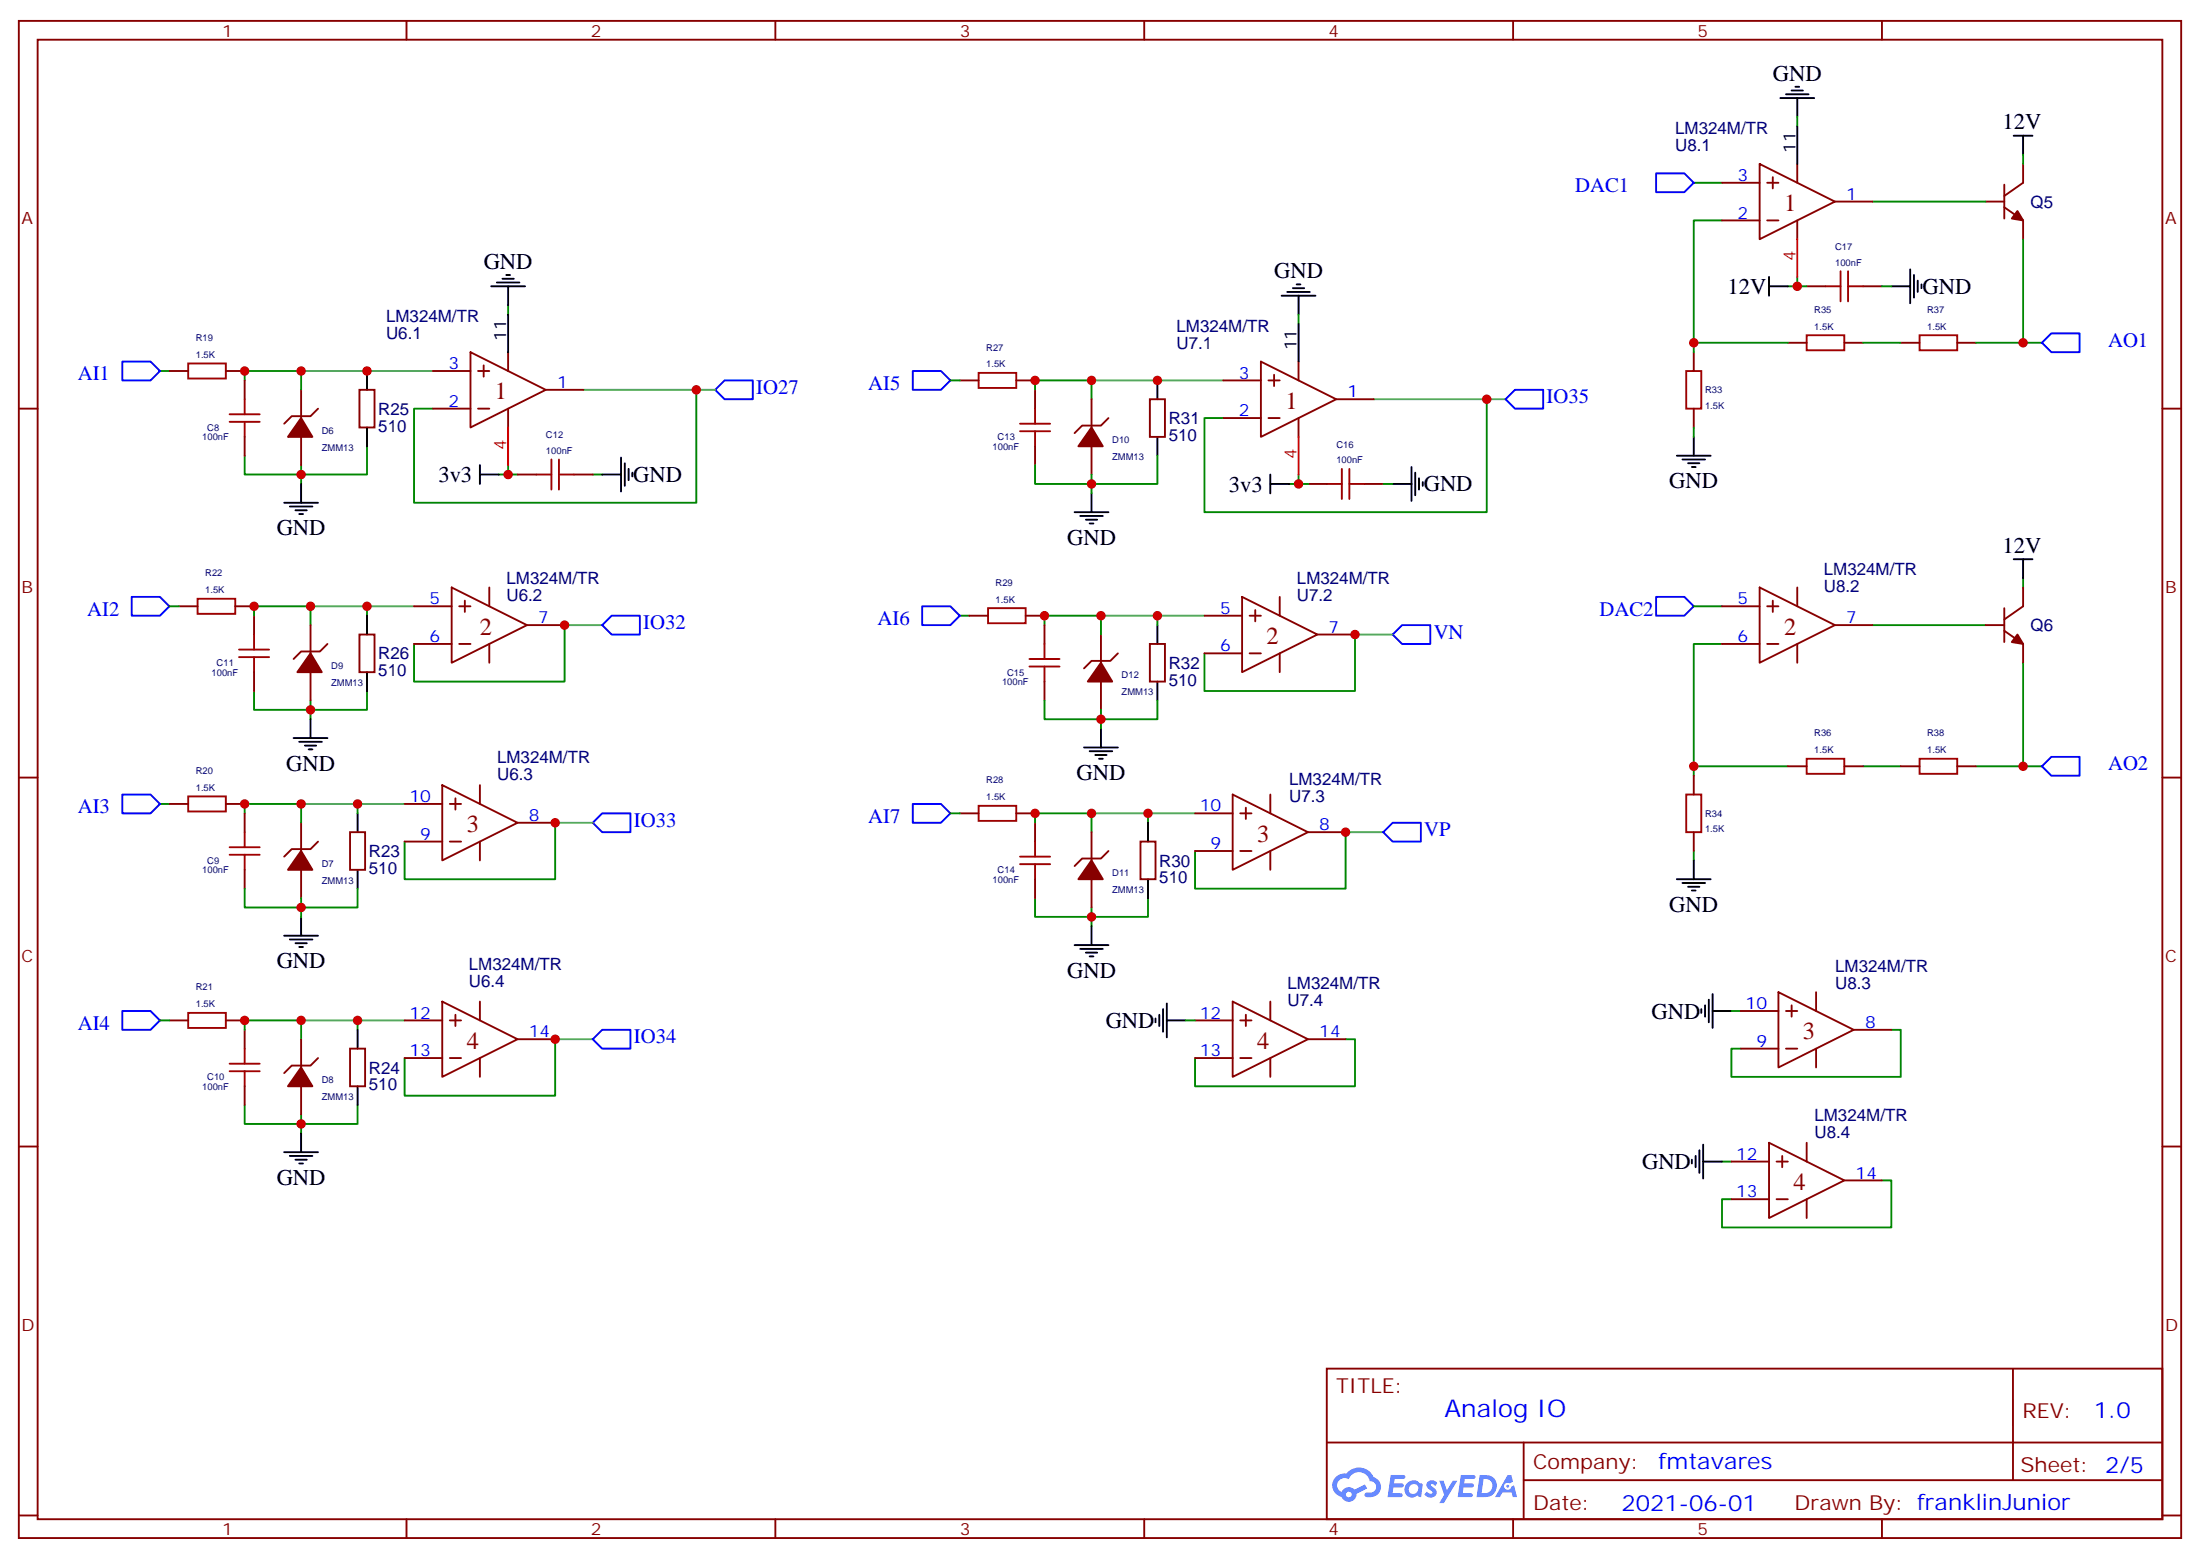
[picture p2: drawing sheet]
<svg xmlns="http://www.w3.org/2000/svg" width="412mm" height="292mm" viewBox="0 0 412 292" stroke-linecap="round" stroke-linejoin="round" font-family="sans-serif">
<g fill="none" stroke="#870000" stroke-width=".35">
<path d="M3.5 3.9h405.4v284.4h-405.4zM7.1 7.4h398.2v277.3h-398.2zM76.2 3.9v3.5M145.3 3.9v3.5M214.5 3.9v3.5M283.6 3.9v3.5M352.8 3.9v3.5M3.5 76.6h3.6M405.3 76.6h3.6M3.5 145.7h3.6M405.3 145.7h3.6M3.5 214.9h3.6"/>
<path d="M405.3 214.9h3.6M248.7 256.5h156.6v28.2h-156.6zM377.3 256.5v20.9M248.7 270.4h156.5M285.6 277.4h119.6M285.6 270.4v14.1M3.5 284h3.6M76.2 284.7v3.6M145.3 284.7v3.6M214.5 284.7v3.6M283.6 284.7v3.6M352.8 284.7v3.6"/>
<path d="M405.3 284h3.6"/>
</g>
<g fill="#5487ff">
<path d="M267.7 277.7a1.22 1.22 0 0 1 1.7 .2l-.4 .6a.47 .47 0 0 0-.3-.4 .47 .47 0 0 0-.5 .2v.1a1.55 1.55 0 0 1 1.1 1.5 1.34 1.34 0 0 1-2.3 .2l.5-.6a.6 .6 0 0 0 .5 .5 .6 .6 0 0 0 .5-.3l-.1-.2a1.25 1.25 0 0 1-.9-1.6z"/>
<path d="M260.7 276.4h1.5a1.22 1.22 0 0 1 1.2 .2 .37 .37 0 0 1-.3 .6h-1.7l-.1 .8h1.5a.37 .37 0 0 1 .3 .4 .37 .37 0 0 1-.3 .4h-1.6l-.2 1.1h.8a1.15 1.15 0 0 1 1.1 .1 .36 .36 0 0 1-.3 .6h-2.5z"/>
<path d="M273.8 276.4h1.6a1.23 1.23 0 0 1 1.1 .2 .37 .37 0 0 1-.3 .6h-1.6l-.2 .8h1.6a.37 .37 0 0 1 .3 .4 .37 .37 0 0 1-.4 .4h-1.6l-.1 1.1h.7a1.15 1.15 0 0 1 1.1 .1 .36 .36 0 0 1-.3 .6h-2.4z"/>
<path d="M282.6 276.4h.7l.3 1.3-.6 .3a.69 .69 0 0 0-1 .3 .69 .69 0 0 0 .4 .9 .69 .69 0 0 0 .9-.6l.5-.2 .6 2.2h-.8l-.2-.9h-1.8l-.5 .9h-.8z"/>
<path d="M269.8 277.5h.8l.6 1.8 1.1-1.8h.9l-2.6 4.2h-.8l.9-1.5z"/>
<path d="M277.4 276.4l-.6 4.2h1.3a2.11 2.11 0 0 0 2.5-2.1 2.11 2.11 0 0 0-2.5-2.1zM278.1 277.2a1.39 1.39 0 0 1 1.7 1.4 1.39 1.39 0 0 1-1.8 1.3h-.3z"/>
<path d="M263.7 278.1a1.47 1.47 0 0 0-.1 2.1 1.47 1.47 0 0 0 2.1 .1l.7 .3 .3-2.3-.2-.3h-.4a1.49 1.49 0 0 0-2.4 .1zM264.4 278.4a.91 .91 0 0 1 1.5 .4 .91 .91 0 0 1-1 1.2 .87 .87 0 0 1-.8-.6 .87 .87 0 0 1 .3-1z"/>
<path d="M250.4 276.8a2.18 2.18 0 0 0 1.1 3.7 1.44 1.44 0 0 0 1.6 .9 1.44 1.44 0 0 0 1.2-1.4l2-1-.5-.8-1.9 1a1.47 1.47 0 0 0-2.4 .4 1.39 1.39 0 0 1-.7-1.9 1.39 1.39 0 0 1 2-.5 2.08 2.08 0 0 1 2.2-1.3 2.08 2.08 0 0 1 1.8 1.7 1.07 1.07 0 0 1 1.2 1 1.07 1.07 0 0 1-1 1.1h-.7a.43 .43 0 0 0-.5 .4 .43 .43 0 0 0 .4 .5 2.02 2.02 0 0 0 2.3-.8 2.02 2.02 0 0 0-.2-2.5l-.8-.5a2.98 2.98 0 0 0-5.1-.6l-1.1 .1zM252.3 280.1a.55 .55 0 0 1 1.1 0 .55 .55 0 0 1-1.1 0z"/>
<circle cx="282.6" cy="278.5" r=".26"/>
</g>
<g fill="none" stroke="#008700" stroke-width=".35">
<path d="M317.5 34.3h5.3M336.9 21.9v1.8M351 37.8h21.2M379.2 29v1.7M95.2 57.2v1.7M243.4 58.9v1.8M322.8 41.3h-5.3v22.9M335.1 53.7h3.6M336.9 51.9v1.8M352.8 53.7h1.7M379.2 44.8v19.4h-8.8M30 69.5h1.7"/>
<path d="M45.9 71.3v-1.8h10.5v3.6M130.5 73.1v21.1h-52.9v-17.6h3.5M178.2 71.3h1.7M194 73.1v-1.8h10.6v3.5M278.7 74.8v21.2h-52.9v-17.6h3.5M335.1 64.2h-17.6v1.8M349.2 64.2h7.1M379.2 64.2h3.6M45.9 85.4v3.5h10.5v-1.7M68.8 83.6v5.3h-12.4v1.8M93.5 88.9h3.5M95.2 87.2v1.7"/>
<path d="M111.1 88.9h1.8M194 87.2v3.5h10.6v-1.8M217 85.4v5.3h-12.4v1.8M241.7 90.7h3.5M243.4 88.9v1.8M259.3 90.7h1.8M317.5 80.1v1.8M31.7 113.6h1.8M47.6 115.4v-1.8h10.6v3.6M68.8 113.6v1.8M105.8 117.2v10.5h-28.2v-7M179.9 115.4h1.8"/>
<path d="M195.8 117.2v-1.8h10.6v3.5M217 115.4v1.8M254 118.9v10.6h-28.2v-7.1M317.5 113.6h5.3M351 117.2h21.2M379.2 108.3v1.8M47.6 129.5v3.5h21.2v-3.5M58.2 131.3v3.5M195.8 131.3v3.5h21.2v-3.5M206.4 133v3.6M322.8 120.7h-5.3v22.9M379.2 124.2v19.4h-8.8"/>
<path d="M30 150.7h1.7M45.9 152.4v-1.7h10.5v3.5M67 150.7v1.7M104.1 154.2v10.6h-28.3v-7.1M178.2 152.4h1.7M194 154.2v-1.8h10.6v3.6M215.2 152.4v1.8M252.2 156v10.5h-28.2v-7M317.5 159.5v1.8M335.1 143.6h-17.6v1.8M349.2 143.6h7.1M379.2 143.6h3.6"/>
<path d="M45.9 166.5v3.6h21.1v-3.6M56.4 168.3v3.5M194 168.3v3.5h21.2v-3.5M204.6 170.1v3.5M30 191.2h1.7M45.9 193v-1.8h10.5v3.6M67 191.2v1.8M104.1 194.8v10.6h-28.3v-7.1M222.2 191.2h1.8M252.2 194.8h1.8v8.8h-30v-5.3M324.6 189.5h1.7M354.5 193h1.8v8.8h-31.7v-5.3h1.7"/>
<path d="M45.9 207.1v3.5h21.1v-3.5M56.4 208.9v3.5M322.8 217.7h1.8M352.8 221.2h1.7v8.8h-31.7v-5.2h1.8"/>
</g>
<g fill="none" stroke="#000" stroke-width=".35">
<path d="M333.7 18.4h6.4M334.8 17.7h4.2M335.8 17h2.2M336.5 16.3h.8M336.9 18.4v3.5M336.9 23.7v7M377.5 25.4h3.5M379.2 25.4v3.6M92.1 53.7h6.3M93.1 53h4.3M94.2 52.2h2.1M94.9 51.5h.7"/>
<path d="M95.2 53.7v3.5M95.2 58.9v7.1M240.2 55.4h6.4M241.3 54.7h4.2M242.4 54h2.1M243.1 53.3h.7M243.4 55.4v3.5M331.6 53.7h3.5M331.6 51.9v3.5M354.5 53.7h3.6M358.1 50.5v6.3M358.8 51.5v4.3"/>
<path d="M359.5 52.6v2.1M360.2 53.3v.7M68.8 69.5v3.6M217 71.3v3.5M243.4 60.7v7.1M53.3 94.2h6.3M54.3 94.9h4.3M55.4 95.6h2.1M56.1 96.3h.7M56.4 90.7v3.5M68.8 80.1v3.5M90 88.9h3.5"/>
<path d="M90 87.2v3.5M112.9 88.9h3.5M116.4 85.8v6.3M117.1 86.8v4.3M117.8 87.9v2.1M118.5 88.6v.7M201.4 96h6.4M202.5 96.7h4.2M203.6 97.4h2.1M204.3 98.1h.7M204.6 92.5v3.5M217 81.9v3.5"/>
<path d="M238.1 90.7h3.6M238.1 88.9v3.6M261.1 90.7h3.5M264.6 87.5v6.4M265.3 88.6v4.2M266 89.6v2.2M266.7 90.3v.8M314.3 85.4h6.4M315.4 86.1h4.2M316.4 86.8h2.2M317.1 87.5h.8M317.5 81.9v3.5"/>
<path d="M68.8 115.4v3.5M217 117.2v3.5M377.5 104.8h3.5M379.2 104.8v3.5M55 138.3h6.4M56.1 139h4.2M57.1 139.7h2.2M58.2 134.8v3.5M68.8 126v3.5M206.4 136.6v3.5M217 127.7v3.6M57.9 140.4h.7"/>
<path d="M67 152.4v3.6M203.2 140.1h6.3M204.3 140.8h4.2M205.3 141.5h2.1M206 142.2h.7M215.2 154.2v3.5M53.3 175.4h6.3M54.3 176.1h4.3M55.4 176.8h2.1M56.1 177.5h.7M56.4 171.8v3.6M67 163v3.5"/>
<path d="M201.4 177.1h6.4M202.5 177.8h4.2M203.6 178.5h2.1M204.3 179.2h.7M204.6 173.6v3.5M215.2 164.8v3.5M314.3 164.8h6.4M315.4 165.5h4.2M316.4 166.2h2.2M317.1 166.9h.8M317.5 161.3v3.5M67 193v3.5"/>
<path d="M216.6 190.9v.7M217.3 190.2v2.1M218 189.1v4.3M218.7 191.2h3.5M218.7 188.1v6.3M318.9 189.1v.7M319.6 188.4v2.1M320.3 187.4v4.2M321 189.5h3.6M321 186.3v6.4M53.3 215.9h6.3M54.3 216.6h4.3"/>
<path d="M55.4 217.3h2.1M56.1 218.1h.7M56.4 212.4v3.5M67 203.6v3.5M317.1 217.3v.8M317.9 216.6v2.2M318.6 215.6v4.2M319.3 217.7h3.5M319.3 214.5v6.4"/>
</g>
<g fill="none" stroke="#870000" stroke-width=".35">
<path d="M322.8 34.3h7M329.8 30.7l14.2 7.1-14.2 7zM331.3 34.3h2.1M332.3 33.2v2.1M336.9 30.7v3.6M344 37.8h7M372.2 37.8h3.5M375.7 38.8l3.5 2.5v3.5M375.7 34.6v6.4M379.2 30.7v3.6l-3.5 2.4M322.8 41.3h7M331.3 41.3h2.1"/>
<path d="M336.9 41.3v3.5M338.7 53.7h3.5M349.2 53.7h3.6M31.7 69.5h3.6M42.3 69.5h3.6M45.9 71.3v3.5M56.4 73.1v5.3M59.6 76.6l-1.4 1.4h-3.5l-1.4 1.4M67.4 73.1h2.8v7h-2.8zM81.1 69.5h7.1M81.1 76.6h7.1M88.2 66l14.1 7.1-14.1 7z"/>
<path d="M89.6 69.5h2.1M89.6 76.6h2.1M90.7 68.5v2.1M95.2 66v3.5M95.2 76.6v3.5M102.3 73.1h7.1M179.9 71.3h3.5M190.5 71.3h3.5M194 73.1v3.5M204.6 74.8v5.3M207.8 78.4l-1.4 1.4h-3.6l-1.4 1.4M215.5 74.8h2.9v7.1h-2.9z"/>
<path d="M229.3 71.3h7.1M229.3 78.4h7.1M236.4 67.8l14.1 7-14.1 7.1zM237.8 71.3h2.1M237.8 78.4h2.1M238.8 70.2v2.2M243.4 67.8v3.5M243.4 78.4v3.5M250.5 74.8h7M317.5 66v3.5M317.5 76.6v3.5M335.1 64.2h3.6"/>
<path d="M345.7 64.2h3.5M356.3 64.2h3.5M366.9 64.2h3.5M45.9 81.9v3.5M56.4 81.9v5.3M97 88.9h3.5M107.6 88.9h3.5M194 83.6v3.6M204.6 83.6v5.3M245.2 90.7h3.5M255.8 90.7h3.5M33.5 113.6h3.5"/>
<path d="M44.1 113.6h3.5M47.6 115.4v3.5M58.2 117.2v5.2M67.4 118.9h2.8v7.1h-2.8zM77.6 113.6h7.1M84.7 110.1l14.1 7.1-14.1 7zM86.1 113.6h2.1M87.1 112.6v2.1M91.7 110.1v3.5M98.8 117.2h7M181.7 115.4h3.5M192.3 115.4h3.5"/>
<path d="M195.8 117.2v3.5M206.4 118.9v5.3M225.8 115.4h7M232.8 111.9l14.1 7-14.1 7.1zM234.2 115.4h2.2M235.3 114.3v2.2M239.9 111.9v3.5M246.9 118.9h7.1M322.8 113.6h7M329.8 110.1l14.2 7.1-14.2 7zM331.3 113.6h2.1M332.3 112.6v2.1"/>
<path d="M336.9 110.1v3.5M344 117.2h7M372.2 117.2h3.5M375.7 118.2l3.5 2.5v3.5M375.7 114v6.3M379.2 110.1v3.5l-3.5 2.5M47.6 126v3.5M58.2 126v5.3M61.4 120.7l-1.4 1.4h-3.6l-1.4 1.4M77.6 120.7h7.1M86.1 120.7h2.1M91.7 120.7v3.5"/>
<path d="M195.8 127.7v3.6M206.4 127.7v5.3M209.5 122.4l-1.4 1.5h-3.5l-1.4 1.4M215.5 120.7h2.9v7h-2.9zM225.8 122.4h7M234.2 122.4h2.2M239.9 122.4v3.6M322.8 120.7h7M331.3 120.7h2.1M336.9 120.7v3.5M31.7 150.7h3.6M42.3 150.7h3.6"/>
<path d="M45.9 152.4v3.6M56.4 154.2v5.3M59.6 157.7l-1.4 1.4h-3.5l-1.4 1.4M65.6 156h2.8v7h-2.8zM75.8 150.7h7.1M75.8 157.7h7.1M82.9 147.1l14.1 7.1-14.1 7.1zM84.3 150.7h2.1M84.3 157.7h2.1M85.4 149.6v2.1M90 147.1v3.6M90 157.7v3.6"/>
<path d="M97 154.2h7.1M179.9 152.4h3.5M190.5 152.4h3.5M194 154.2v3.5M204.6 156v5.3M207.8 159.5l-1.4 1.4h-3.6l-1.4 1.4M213.8 157.7h2.8v7.1h-2.8zM224 152.4h7.1M224 159.5h7.1M231.1 148.9l14.1 7.1-14.1 7zM232.5 152.4h2.1M232.5 159.5h2.1"/>
<path d="M233.5 151.4v2.1M238.1 148.9v3.5M238.1 159.5v3.5M245.2 156h7M317.5 145.4v3.5M317.5 156v3.5M335.1 143.6h3.6M345.7 143.6h3.5M356.3 143.6h3.5M366.9 143.6h3.5M45.9 163v3.5M56.4 163v5.3"/>
<path d="M194 164.8v3.5M204.6 164.8v5.3M31.7 191.2h3.6M42.3 191.2h3.6M45.9 193v3.5M56.4 194.8v5.3M59.6 198.3l-1.4 1.4h-3.5l-1.4 1.4M65.6 196.5h2.8v7.1h-2.8zM75.8 191.2h7.1M75.8 198.3h7.1M82.9 187.7l14.1 7.1-14.1 7zM84.3 191.2h2.1"/>
<path d="M84.3 198.3h2.1M85.4 190.2v2.1M90 187.7v3.5M90 198.3v3.5M97 194.8h7.1M224 191.2h7.1M224 198.3h7.1M231.1 187.7l14.1 7.1-14.1 7zM232.5 191.2h2.1M232.5 198.3h2.1M233.5 190.2v2.1M238.1 187.7v3.5"/>
<path d="M238.1 198.3v3.5M245.2 194.8h7M326.3 196.5h7.1M326.3 189.5h7.1M333.4 185.9l14.1 7.1-14.1 7.1zM334.8 196.5h2.1M334.8 189.5h2.1M335.8 188.4v2.1M340.4 185.9v3.6M340.4 196.5v3.6M347.5 193h7M45.9 203.6v3.5"/>
<path d="M56.4 203.6v5.3M324.6 217.7h7M331.6 214.2l14.1 7-14.1 7.1zM333 217.7h2.1M334.1 216.6v2.2M338.7 214.2v3.5M324.6 224.8h7M333 224.8h2.1M338.7 224.8v3.5M345.7 221.2h7.1"/>
</g>
<g fill="none" stroke="#4aa64a" stroke-width=".35">
<path d="M56.4 69.5h24.7M109.4 73.1h24.7M204.6 71.3h24.7M257.5 74.8h24.7M58.2 113.6h19.4M105.8 117.2h7.1M206.4 115.4h19.4M254 118.9h7.1M56.4 150.7h19.4M104.1 154.2h7M204.6 152.4h19.4M252.2 156h7.1"/>
<path d="M56.4 191.2h19.4M104.1 194.8h7"/>
</g>
<g fill="none" stroke="#00f" stroke-width=".35">
<path d="M310.4 32.5h5.3l1.8 1.8-1.8 1.7h-5.3zM22.9 67.8h5.3l1.8 1.7-1.8 1.8h-5.3zM134.1 73.1l1.7-1.8h5.3v3.5h-5.3zM171.1 69.5h5.3l1.8 1.8-1.8 1.8h-5.3zM282.2 74.8l1.8-1.7h5.3v3.5h-5.3zM382.8 64.2l1.7-1.7h5.3v3.5h-5.3zM24.7 111.9h5.3l1.7 1.7-1.7 1.8h-5.3zM112.9 117.2l1.8-1.8h5.2v3.5h-5.2zM172.9 113.6h5.3l1.7 1.8-1.7 1.8h-5.3zM261.1 118.9l1.7-1.7h5.3v3.5h-5.3zM310.4 111.9h5.3l1.8 1.7-1.8 1.8h-5.3zM22.9 148.9h5.3l1.8 1.8-1.8 1.7h-5.3z"/>
<path d="M111.1 154.2l1.8-1.8h5.3v3.6h-5.3zM171.1 150.7h5.3l1.8 1.7-1.8 1.8h-5.3zM259.3 156l1.8-1.8h5.2v3.5h-5.2zM382.8 143.6l1.7-1.7h5.3v3.5h-5.3zM22.9 189.5h5.3l1.8 1.7-1.8 1.8h-5.3zM112.9 193h5.3v3.5h-5.3l-1.8-1.7z"/>
</g>
<g fill="none" stroke="#a10000" stroke-width=".35">
<path d="M342.2 53.7h2.8M345 50.8v5.7M346.4 50.8v5.7M346.4 53.7h2.8M35.3 68.1h7v2.8h-7zM43 77.6h5.7M43 79.1h5.7M45.9 74.8v2.8M45.9 79.1v2.8M183.4 69.9h7.1v2.8h-7.1zM191.2 79.4h5.6M194 76.6v2.8"/>
<path d="M316.1 69.5h2.8v7.1h-2.8zM338.7 62.8h7v2.9h-7zM359.8 62.8h7.1v2.9h-7.1zM100.5 88.9h2.9M103.4 86.1v5.7M104.8 86.1v5.7M104.8 88.9h2.8M191.2 80.8h5.6M194 80.8v2.8M248.7 90.7h2.8M251.5 87.9v5.6M252.9 87.9v5.6"/>
<path d="M252.9 90.7h2.9M37 112.2h7.1v2.8h-7.1zM47.6 118.9v2.8M185.2 114h7.1v2.8h-7.1zM44.8 121.7h5.6M44.8 123.2h5.6M47.6 123.2v2.8M193 123.5h5.6M193 124.9h5.6M195.8 120.7v2.8M195.8 124.9v2.8M35.3 149.3h7v2.8h-7z"/>
<path d="M43 158.8h5.7M45.9 156v2.8M183.4 151h7.1v2.8h-7.1zM194 157.7v2.8M316.1 148.9h2.8v7.1h-2.8zM338.7 142.2h7v2.8h-7zM359.8 142.2h7.1v2.8h-7.1zM43 160.2h5.7M45.9 160.2v2.8M191.2 160.5h5.6M191.2 162h5.6M194 162v2.8"/>
<path d="M35.3 189.8h7v2.9h-7zM43 199.4h5.7M45.9 196.5v2.9M43 200.8h5.7M45.9 200.8v2.8"/>
</g>
<g fill="#870000" stroke="#870000" stroke-width=".35">
<path d="M56.4 200.1l2.2 3.5h-4.6z"/>
<path d="M56.4 159.5l2.2 3.5h-4.6z"/>
<path d="M58.2 122.4l2.1 3.6h-4.6z"/>
<path d="M56.4 78.4l2.2 3.5h-4.6z"/>
<path d="M204.6 80.1l2.1 3.5h-4.6z"/>
<path d="M206.4 124.2l2.1 3.5h-4.6z"/>
<path d="M204.6 161.3l2.1 3.5h-4.6z"/>
<path d="M378.2 39.5l1 1.8-2.1-.3z"/>
<path d="M378.2 118.9l1 1.8-2.1-.4z"/>
</g>
<path d="M336.9 44.8v7.1M95.2 80.1v7.1M243.4 81.9v7" fill="none" stroke="#f00" stroke-width=".35"/>
<g fill="#c00">
<circle cx="130.5" cy="73.1" r=".88"/>
<circle cx="95.3" cy="88.9" r=".88"/>
<circle cx="56.4" cy="210.6" r=".88"/>
<circle cx="67" cy="191.2" r=".88"/>
<circle cx="45.9" cy="191.2" r=".88"/>
<circle cx="56.4" cy="191.2" r=".88"/>
<circle cx="56.4" cy="150.7" r=".88"/>
<circle cx="45.9" cy="150.7" r=".88"/>
<circle cx="67" cy="150.7" r=".88"/>
<circle cx="56.4" cy="170.1" r=".88"/>
<circle cx="58.2" cy="133" r=".88"/>
<circle cx="68.8" cy="113.6" r=".88"/>
<circle cx="47.6" cy="113.6" r=".88"/>
<circle cx="56.4" cy="88.9" r=".88"/>
<circle cx="68.8" cy="69.5" r=".88"/>
<circle cx="58.2" cy="113.6" r=".88"/>
<circle cx="56.4" cy="69.5" r=".88"/>
<circle cx="45.9" cy="69.5" r=".88"/>
<circle cx="194" cy="71.3" r=".88"/>
<circle cx="204.6" cy="71.3" r=".88"/>
<circle cx="206.4" cy="115.4" r=".88"/>
<circle cx="217" cy="71.3" r=".88"/>
<circle cx="204.6" cy="90.7" r=".88"/>
<circle cx="195.8" cy="115.4" r=".88"/>
<circle cx="217" cy="115.4" r=".88"/>
<circle cx="206.4" cy="134.8" r=".88"/>
<circle cx="204.6" cy="171.8" r=".88"/>
<circle cx="215.2" cy="152.4" r=".88"/>
<circle cx="194" cy="152.4" r=".88"/>
<circle cx="204.6" cy="152.4" r=".88"/>
<circle cx="243.4" cy="90.7" r=".88"/>
<circle cx="278.7" cy="74.8" r=".88"/>
<circle cx="336.9" cy="53.7" r=".88"/>
<circle cx="317.5" cy="64.2" r=".88"/>
<circle cx="379.2" cy="64.2" r=".88"/>
<circle cx="379.2" cy="143.6" r=".88"/>
<circle cx="317.5" cy="143.6" r=".88"/>
<circle cx="105.8" cy="117.2" r=".88"/>
<circle cx="104.1" cy="154.2" r=".88"/>
<circle cx="104.1" cy="194.8" r=".88"/>
<circle cx="254" cy="118.9" r=".88"/>
<circle cx="252.2" cy="156" r=".88"/>
</g>
<g font-size="4.6" fill="#800">
<text x="334.4" y="39.5">1</text>
<text x="92.8" y="74.8">1</text>
<text x="240.9" y="76.6">1</text>
<text x="90" y="118.9">2</text>
<text x="334.4" y="118.9">2</text>
<text x="237.4" y="120.7">2</text>
<text x="87.5" y="156">3</text>
<text x="235.7" y="157.7">3</text>
<text x="87.5" y="196.5">4</text>
<text x="235.7" y="196.5">4</text>
<text x="338" y="194.8">3</text>
<text x="336.2" y="223">4</text>
</g>
<text font-size="4.6" fill="#00f" x="270.8" y="265.5">Analog IO</text>
<g font-size="4.2">
<text x="332.3" y="15.1">GND</text>
<text x="375.4" y="24.3">12V</text>
<text x="90.7" y="50.4">GND</text>
<text x="238.8" y="52.2">GND</text>
<text x="323.8" y="55.1">12V</text>
<text x="360.4" y="55.1">GND</text>
<text x="82.2" y="90.4">3v3</text>
<text x="118.7" y="90.3">GND</text>
<text x="230.3" y="92.2">3v3</text>
<text x="266.9" y="92.1">GND</text>
<text x="312.9" y="91.5">GND</text>
<text x="51.9" y="100.3">GND</text>
<text x="200" y="102.1">GND</text>
<text x="375.4" y="103.6">12V</text>
<text x="53.6" y="144.4">GND</text>
<text x="201.8" y="146.2">GND</text>
<text x="312.9" y="170.8">GND</text>
<text x="51.9" y="181.4">GND</text>
<text x="200" y="183.2">GND</text>
<text x="309.6" y="190.9">GND</text>
<text x="207.3" y="192.7">GND</text>
<text x="307.8" y="219.1">GND</text>
<text x="51.9" y="222">GND</text>
</g>
<g font-size="4.2" fill="#00f">
<text x="392.5" y="265.8">1.0</text>
<text x="310.9" y="275.3">fmtavares</text>
<text x="304" y="283.1">2021-06-01</text>
</g>
<g font-size="3.9" fill="#00f">
<text x="295.3" y="36">DAC1</text>
<text x="395.2" y="65">AO1</text>
<text x="14.6" y="71.3">AI1</text>
<text x="141.7" y="73.8">IO27</text>
<text x="162.7" y="73.1">AI5</text>
<text x="289.9" y="75.6">IO35</text>
<text x="16.3" y="115.4">AI2</text>
<text x="120.6" y="117.9">IO32</text>
<text x="164.5" y="117.2">AI6</text>
<text x="268.7" y="119.7">VN</text>
<text x="299.8" y="115.4">DAC2</text>
<text x="395.2" y="144.4">AO2</text>
<text x="14.6" y="152.4">AI3</text>
<text x="118.8" y="155">IO33</text>
<text x="162.7" y="154.2">AI7</text>
<text x="267" y="156.7">VP</text>
<text x="14.6" y="193">AI4</text>
<text x="118.8" y="195.5">IO34</text>
</g>
<g font-size="3.9" fill="#800">
<text x="250.5" y="261.1">TITLE:</text>
<text x="379.1" y="265.8">REV:</text>
<text x="287.4" y="275.3">Company:</text>
<text x="378.7" y="275.9">Sheet: 2/5</text>
<text x="287.4" y="283">Date:</text>
<text x="336.4" y="283.1">Drawn By: franklinJunior</text>
</g>
<g font-size="3.2" fill="#800">
<text x="41.6" y="6.9">1</text>
<text x="110.8" y="6.9">2</text>
<text x="179.9" y="6.9">3</text>
<text x="249.1" y="6.9">4</text>
<text x="318.2" y="6.9">5</text>
<text x="4.1" y="42">A</text>
<text x="405.9" y="42">A</text>
<text x="4.1" y="111.2">B</text>
<text x="405.9" y="111.2">B</text>
<text x="4.1" y="180.3">C</text>
<text x="405.9" y="180.3">C</text>
<text x="4.1" y="249.4">D</text>
<text x="405.9" y="249.4">D</text>
<text x="41.6" y="287.7">1</text>
<text x="110.8" y="287.7">2</text>
<text x="179.9" y="287.7">3</text>
<text x="249.1" y="287.7">4</text>
<text x="318.2" y="287.7">5</text>
</g>
<g font-size="3.2" fill="#000080">
<text x="314" y="25.1">LM324M/TR</text>
<text x="314" y="28.3">U8.1</text>
<text x="380.6" y="38.9">Q5</text>
<text x="72.4" y="60.4">LM324M/TR</text>
<text x="72.4" y="63.6">U6.1</text>
<text x="220.5" y="62.2">LM324M/TR</text>
<text x="220.5" y="65.4">U7.1</text>
<text x="70.9" y="77.7">R25</text>
<text x="70.9" y="80.9">510</text>
<text x="219.1" y="82.6">510</text>
<text x="219.1" y="79.5">R31</text>
<text x="341.9" y="107.7">LM324M/TR</text>
<text x="94.9" y="109.5">LM324M/TR</text>
<text x="95" y="112.7">U6.2</text>
<text x="243.1" y="109.5">LM324M/TR</text>
<text x="243.1" y="112.7">U7.2</text>
<text x="341.9" y="110.9">U8.2</text>
<text x="380.6" y="118.3">Q6</text>
<text x="70.9" y="123.6">R26</text>
<text x="219.1" y="125.4">R32</text>
<text x="70.9" y="126.7">510</text>
<text x="219.1" y="128.5">510</text>
<text x="93.2" y="143">LM324M/TR</text>
<text x="93.2" y="146.2">U6.3</text>
<text x="241.7" y="147.1">LM324M/TR</text>
<text x="241.7" y="150.4">U7.3</text>
<text x="69.1" y="160.6">R23</text>
<text x="69.1" y="163.8">510</text>
<text x="217.3" y="165.5">510</text>
<text x="217.3" y="162.4">R30</text>
<text x="87.9" y="181.8">LM324M/TR</text>
<text x="87.9" y="185">U6.4</text>
<text x="241.3" y="185.3">LM324M/TR</text>
<text x="344" y="182.1">LM324M/TR</text>
<text x="344" y="185.3">U8.3</text>
<text x="241.3" y="188.5">U7.4</text>
<text x="69.1" y="201.2">R24</text>
<text x="69.1" y="204.4">510</text>
<text x="340.1" y="210">LM324M/TR</text>
<text x="340.1" y="213.2">U8.4</text>
</g>
<g font-size="3.2">
<text x="336.5" y="28.6" transform="rotate(-90 336.5 28.6)">11</text>
<text x="94.9" y="63.9" transform="rotate(-90 94.9 63.9)">11</text>
<text x="243.1" y="65.7" transform="rotate(-90 243.1 65.7)">11</text>
</g>
<g font-size="3.2" fill="#00f">
<text x="325.7" y="33.9">3</text>
<text x="325.7" y="41">2</text>
<text x="346.1" y="37.4">1</text>
<text x="84.1" y="69.2">3</text>
<text x="232.2" y="70.9">3</text>
<text x="84.1" y="76.2">2</text>
<text x="104.4" y="72.7">1</text>
<text x="232.2" y="78">2</text>
<text x="252.6" y="74.5">1</text>
<text x="80.5" y="113.3">5</text>
<text x="325.7" y="113.3">5</text>
<text x="100.9" y="116.8">7</text>
<text x="228.7" y="115">5</text>
<text x="249.1" y="118.6">7</text>
<text x="346.1" y="116.8">7</text>
<text x="80.5" y="120.3">6</text>
<text x="228.7" y="122.1">6</text>
<text x="325.7" y="120.3">6</text>
<text x="76.8" y="150.3">10</text>
<text x="99.1" y="153.8">8</text>
<text x="224.9" y="152.1">10</text>
<text x="247.3" y="155.6">8</text>
<text x="78.8" y="157.4">9</text>
<text x="226.9" y="159.1">9</text>
<text x="76.8" y="190.9">12</text>
<text x="224.9" y="190.9">12</text>
<text x="327.2" y="189.1">10</text>
<text x="76.8" y="197.9">13</text>
<text x="99.1" y="194.4">14</text>
<text x="224.9" y="197.9">13</text>
<text x="247.3" y="194.4">14</text>
<text x="329.2" y="196.2">9</text>
<text x="349.6" y="192.7">8</text>
<text x="325.5" y="217.3">12</text>
<text x="347.8" y="220.9">14</text>
<text x="325.5" y="224.4">13</text>
</g>
<g font-size="3.2" fill="#f00">
<text x="336.5" y="49" transform="rotate(-90 336.5 49)">4</text>
<text x="94.9" y="84.3" transform="rotate(-90 94.9 84.3)">4</text>
<text x="243.1" y="86" transform="rotate(-90 243.1 86)">4</text>
</g>
<g font-size="1.8" fill="#000080">
<text x="344" y="46.9">C17</text>
<text x="344" y="49.8">100nF</text>
<text x="340.1" y="58.6">R35</text>
<text x="361.3" y="58.6">R37</text>
<text x="36.7" y="63.9">R19</text>
<text x="184.9" y="65.7">R27</text>
<text x="340.1" y="61.8">1.5K</text>
<text x="361.3" y="61.8">1.5K</text>
<text x="36.7" y="67.1">1.5K</text>
<text x="184.9" y="68.8">1.5K</text>
<text x="319.6" y="76.6">1.5K</text>
<text x="319.6" y="73.7">R33</text>
<text x="37.9" y="82.5">100nF</text>
<text x="38.8" y="80.8">C8</text>
<text x="60.3" y="81.3">D6</text>
<text x="102.3" y="82.2">C12</text>
<text x="187" y="82.5">C13</text>
<text x="208.5" y="83">D10</text>
<text x="250.5" y="83.9">C16</text>
<text x="60.3" y="84.5">ZMM13</text>
<text x="102.3" y="85.1">100nF</text>
<text x="186.1" y="84.3">100nF</text>
<text x="208.5" y="86.2">ZMM13</text>
<text x="250.5" y="86.8">100nF</text>
<text x="38.5" y="111.2">1.5K</text>
<text x="38.5" y="108">R22</text>
<text x="186.6" y="112.9">1.5K</text>
<text x="186.6" y="109.8">R29</text>
<text x="40.6" y="124.9">C11</text>
<text x="62.1" y="125.4">D9</text>
<text x="39.7" y="126.6">100nF</text>
<text x="62.1" y="128.6">ZMM13</text>
<text x="187.8" y="128.4">100nF</text>
<text x="188.8" y="126.6">C15</text>
<text x="210.3" y="130.3">ZMM13</text>
<text x="210.3" y="127.1">D12</text>
<text x="340.1" y="141.1">1.5K</text>
<text x="340.1" y="138">R36</text>
<text x="361.3" y="141.1">1.5K</text>
<text x="361.3" y="138">R38</text>
<text x="36.7" y="148.2">1.5K</text>
<text x="36.7" y="145.1">R20</text>
<text x="184.9" y="150">1.5K</text>
<text x="184.9" y="146.8">R28</text>
<text x="319.6" y="156">1.5K</text>
<text x="319.6" y="153.1">R34</text>
<text x="38.8" y="161.9">C9</text>
<text x="37.9" y="163.7">100nF</text>
<text x="60.3" y="165.6">ZMM13</text>
<text x="60.3" y="162.4">D7</text>
<text x="186.1" y="165.4">100nF</text>
<text x="187" y="163.7">C14</text>
<text x="208.5" y="167.4">ZMM13</text>
<text x="208.5" y="164.2">D11</text>
<text x="36.7" y="185.6">R21</text>
<text x="36.7" y="188.8">1.5K</text>
<text x="38.8" y="202.5">C10</text>
<text x="60.3" y="203">D8</text>
<text x="37.9" y="204.2">100nF</text>
<text x="60.3" y="206.2">ZMM13</text>
</g>
</svg>
